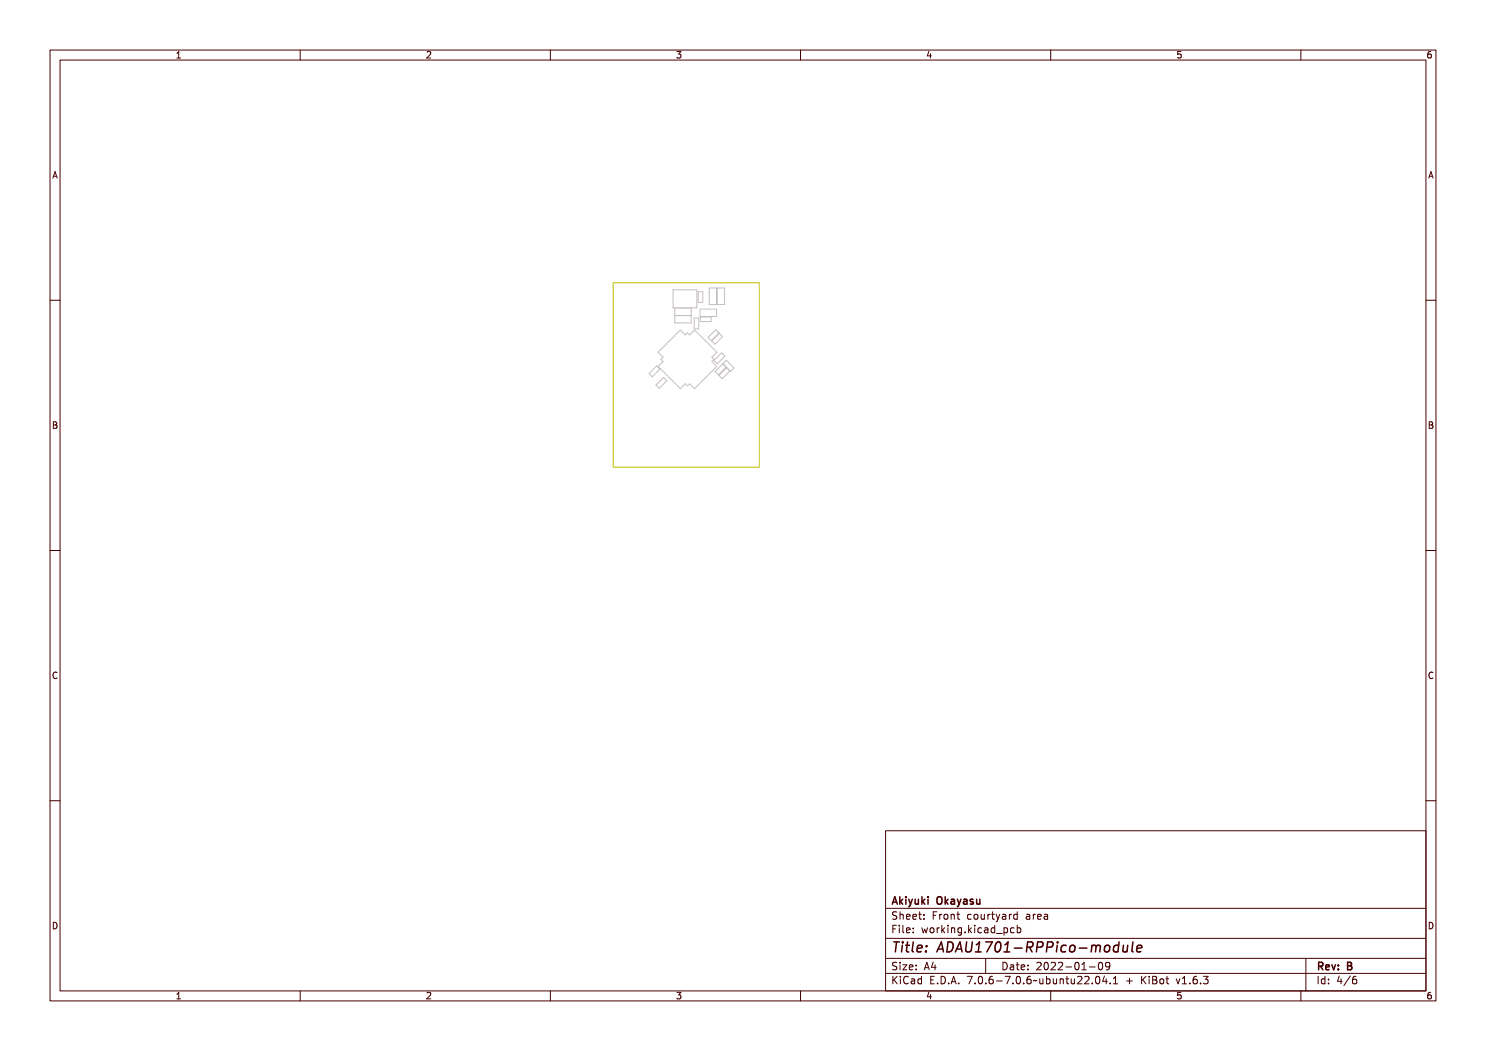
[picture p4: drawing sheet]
<svg xmlns="http://www.w3.org/2000/svg" width="297mm" height="210mm" viewBox="0 0 297 210" stroke-linecap="round" stroke-linejoin="round" font-family="sans-serif">
<g fill="none" stroke="#c2c2c2" stroke-width=".2">
<path d="M134.5 57.9h4.8v3.6h-4.8zM139.5 58.3h1v2.1h-1zM141.8 57.5h1.4v3.3h-1.4zM143.4 57.5h1.4v3.3h-1.4zM131.1 76.9l1.5-1.5 .7 .7-1.5 1.5zM131.2 73.1l.7 .7-1.5 1.5-.7-.7zM134.9 63.1h3.2M134.9 61.6h3.2v2.9h-3.2zM134.9 63h3.2M136 65.9l1 1 .4-.4 .4 .4 1-1 4.5 4.5-1 1 .4 .4-.4 .4 1 1-4.5 4.5-1-1-.4 .4-.4-.4-1 1-4.5-4.5 1-1-.4-.4 .4-.4-1-1zM138.7 63.6h1v2.1h-1zM139.9 61.8h3.3v1.4h-3.3z"/>
<path d="M140 63.3h2.1v1h-2.1zM142.7 72l1.5-1.5 .7 .7-1.5 1.5zM142.9 74.3l1.5-1.6 .7 .7-1.5 1.5zM143.1 65.9l.6 .6-1.5 1.6-.7-.7zM143.7 75l1.5-1.5 .7 .7-1.6 1.5zM143.8 66.6l.6 .6-1.5 1.6-.7-.7zM145.2 72l1.5 1.5-.7 .7-1.5-1.5z"/>
</g>
<path d="M122.6 56.5h29.2v36.8h-29.2z" fill="none" stroke="#c2c200" stroke-width=".2"/>
<g fill="none" stroke="#480000" stroke-width=".2">
<path d="M10 10h277v190h-277zM12 12h273v186h-273zM60 10v2M110 10v2M160 10v2M210 10v2M260 10v2M10 60h2M285 60h2M10 110h2M285 110h2M10 160h2"/>
<path d="M285 160h2M177 166h108v32h-108zM60 198v2M110 198v2M160 198v2M177 181.5h108M177 187.5h108M177 191.5h108M177 194.5h108M178.1 195.2h.2v.6l.6-.6h.3l-.6 .6 .6 .8h-.2l-.5-.7-.2 .2v.5h-.2zM178.2 185h.9v.2h-.7v.4h.6v.2h-.6v.7h-.2zM178.3 182.4l.5-.1h.2v.2a.31 .31 0 0 0-.5-.1 .31 .31 0 0 0 0 .5 .5 .5 0 0 1 .6 .6 .5 .5 0 0 1-.8 .2l-.1-.2a.34 .34 0 0 0 .4 .1 .34 .34 0 0 0 .1-.5 .47 .47 0 0 1-.5-.2 .47 .47 0 0 1 .1-.5z"/>
<path d="M178.3 192.5l.5-.1h.2v.2a.31 .31 0 0 0-.5-.1 .31 .31 0 0 0 0 .5 .5 .5 0 0 1 .6 .6 .5 .5 0 0 1-.8 .2l-.1-.2a.34 .34 0 0 0 .4 .1 .34 .34 0 0 0 .1-.5 .47 .47 0 0 1-.5-.2 .47 .47 0 0 1 .1-.5zM179.4 182.2h.2v.6a.35 .35 0 0 1 .4-.1 .35 .35 0 0 1 .2 .4v.6h-.2v-.8h-.4v.8h-.2zM179.5 185.4h.4v.9h.4v.2h-.9v-.2h.3v-.8h-.2zM179.5 192.8h.4v.9h.4v.1h-.9v-.1h.3v-.8h-.2zM179.5 195.6h.4v.9h.4v.1h-.9v-.1h.3v-.8h-.2zM179.7 184.9h.2v.3h-.2zM179.7 192.3h.2v.3h-.2zM179.7 195.1h.2v.3h-.2zM180.6 184.9h.4v1.3l.4 .1v.2l-.5-.2v-1.2h-.3zM180.6 192.8h.8l-.6 .9h.6v.1h-.8l.6-.9h-.6zM180.7 182.8l.1-.1a.49 .49 0 0 1 .5 0 .49 .49 0 0 1 .2 .5h-.8a.42 .42 0 0 0 .3 .4 .42 .42 0 0 0 .4-.1 .47 .47 0 0 1-.4 .3 .47 .47 0 0 1-.4-.3zM180.7 195.4a.4 .4 0 0 1 .4-.3 .4 .4 0 0 1 .4 .3 .56 .56 0 0 0-.8 .4 .56 .56 0 0 0 .5 .7l.3-.1a.43 .43 0 0 1-.5 .3 .43 .43 0 0 1-.4-.4v-.6z"/>
<path d="M180.8 182.9l.4-.1 .1 .3h-.6zM181.8 195.6l.3-.1a.43 .43 0 0 1 .5 .5v.6h-.1v-.1a.38 .38 0 0 1-.5 .2 .38 .38 0 0 1-.2-.5 .38 .38 0 0 1 .4-.2h.3a.35 .35 0 0 0-.3-.4 .35 .35 0 0 0-.4 .2zM181.9 182.8l.1-.1a.49 .49 0 0 1 .5 0 .49 .49 0 0 1 .2 .5h-.8a.42 .42 0 0 0 .3 .4 .42 .42 0 0 0 .5-.1 .47 .47 0 0 1-.5 .3 .47 .47 0 0 1-.4-.3zM181.9 185.5l.1-.1a.49 .49 0 0 1 .5 0 .49 .49 0 0 1 .2 .5h-.8a.42 .42 0 0 0 .3 .4 .42 .42 0 0 0 .5-.1 .47 .47 0 0 1-.5 .3 .47 .47 0 0 1-.4-.3zM181.9 192.9l.1-.1a.49 .49 0 0 1 .5 0 .49 .49 0 0 1 .2 .5h-.8a.42 .42 0 0 0 .3 .4 .42 .42 0 0 0 .5-.1 .47 .47 0 0 1-.5 .3 .47 .47 0 0 1-.4-.3zM182 196.2l.5-.1a.31 .31 0 0 1-.2 .4 .31 .31 0 0 1-.4-.1zM182 182.9l.4-.1 .1 .3h-.6zM182 185.6l.4-.1 .1 .3h-.6zM182 193l.4-.1 .1 .3h-.6zM183 195.7l.4-.2 .2 .2v-.6h.2v1.5h-.2v-.1a.42 .42 0 0 1-.5 .1 .42 .42 0 0 1-.2-.5zM183.2 195.8l.1-.1a.4 .4 0 0 1 .3 .4 .4 .4 0 0 1-.3 .4l-.2-.2zM183.2 182.3h.2v.4h.4v.1h-.4v.7l.4 .1v.1h-.4l-.1-.1-.1-.8h-.3v-.1h.3z"/>
<path d="M183.3 185.4h.2v.3h-.2zM183.3 186.2h.2v.3h-.2zM183.3 192.8h.2v.3h-.2zM183.3 193.6h.2v.2h-.2zM184.5 182.7h.2v.3h-.2zM184.5 183.5h.2v.2h-.2zM185.2 185.4h.2l.2 .8 .1-.5h.2l.2 .5 .1-.8h.2l-.2 1.1h-.2l-.2-.7-.2 .7h-.1zM185.4 195.2h.9v.2h-.7v.4h.6v.2h-.6v.5h.7v.1h-.9zM185.7 192.4h.2l.5 1.4h-.2l-.1-.3h-.5l-.1 .3h-.2zM185.8 192.6l.2 .7h-.4zM186.6 182.3h.9v.2h-.7v.4h.6v.2h-.6v.6h-.2zM186.8 185.6l.1-.1a.39 .39 0 0 1 .4 .4 .39 .39 0 0 1-.4 .4l-.1-.2z"/>
<path d="M186.9 196.4h.2v.2h-.2zM187.1 192.4h.2v.9h.2v.2h-.2v.3h-.2v-.3h-.6zM187.1 192.6v.7h-.4zM187.8 195.2a.76 .76 0 0 1 .9 .7 .76 .76 0 0 1-.9 .7zM188 195.4a.57 .57 0 0 1 .5 .5 .57 .57 0 0 1-.5 .6zM188 182.7h.2v.2v-.1a.29 .29 0 0 1 .3-.2 .29 .29 0 0 1 .3 .3 .37 .37 0 0 0-.5-.1 .37 .37 0 0 0-.1 .4v.5h-.2zM188 185.4h.2v.2v-.1a.29 .29 0 0 1 .3-.2 .29 .29 0 0 1 .3 .3 .37 .37 0 0 0-.5-.1 .37 .37 0 0 0-.1 .4v.6h-.2zM189.1 184.9h.1v.9l.5-.4h.2l-.4 .4 .5 .7h-.2l-.4-.6-.2 .1v.5h-.1zM189.2 182.9l.1-.1a.39 .39 0 0 1 .4 .4 .39 .39 0 0 1-.4 .4l-.1-.2zM189.3 196.4h.3v.2h-.3zM190.2 182.7h.2v.1a.35 .35 0 0 1 .4-.1 .35 .35 0 0 1 .3 .4v.6h-.2l-.1-.8h-.3l-.1 .8h-.2zM190.3 185.4h.4v.9h.4v.2h-.9v-.2h.4v-.8h-.3z"/>
<path d="M190.5 195.2h.3l.4 1.4h-.2l-.1-.3h-.5l-.1 .3h-.2zM190.6 184.9h.1v.3h-.1zM190.6 195.4l.2 .7h-.4zM191.4 185.4h.2v.1a.35 .35 0 0 1 .4-.1 .35 .35 0 0 1 .3 .4v.7h-.2l-.1-.9h-.3l-.1 .9h-.2zM191.7 182.3h.1v.4h.4v.1h-.4v.7l.4 .1v.1h-.4l-.1-.1v-.8h-.3v-.1h.3zM191.7 196.4h.3v.2h-.3zM192.7 185.5l.3-.2 .3 .2v-.1h.2v1a.53 .53 0 0 1-.8 .4v-.2a.36 .36 0 0 0 .4 .1 .36 .36 0 0 0 .2-.4l-.1 .1a.53 .53 0 0 1-.7-.3 .53 .53 0 0 1 .2-.6zM192.8 185.6l.1-.1a.39 .39 0 0 1 .4 .4 .39 .39 0 0 1-.4 .4l-.1-.2zM193.8 195.2h.9l-.5 1.4h-.2l.5-1.2h-.7zM194 182.8a.39 .39 0 0 1 .4-.2 .39 .39 0 0 1 .3 .3 .4 .4 0 0 0-.6 0 .4 .4 0 0 0 0 .6 .4 .4 0 0 0 .6 0 .45 .45 0 0 1-.6 .3 .45 .45 0 0 1-.3-.6zM194.1 186.2h.3v.3h-.3zM195.1 184.9h.2v.9l.4-.4h.3l-.5 .4 .5 .7h-.2l-.4-.6-.1 .1v.5h-.2z"/>
<path d="M195.2 182.9l.1-.1a.39 .39 0 0 1 .4 .4 .39 .39 0 0 1-.4 .4l-.1-.2zM195.3 196.4h.3v.2h-.3zM196.2 182.7h.2v.8l.2 .1 .3-.2v-.7h.2v1h-.2v-.1a.35 .35 0 0 1-.4 .2 .35 .35 0 0 1-.3-.5zM196.3 185.4h.5v.9h.3v.2h-.9v-.2h.4v-.8h-.3zM196.3 195.4a.57 .57 0 0 1 .7 0 .57 .57 0 0 1 .1 .8 .5 .5 0 0 1-.6 .5 .5 .5 0 0 1-.3-.8zM196.5 195.4a.61 .61 0 0 1 .4 1l-.1 .1a.61 .61 0 0 1-.4-1zM196.6 184.9h.2v.3h-.2zM197 191.5v3M197.6 185.5a.39 .39 0 0 1 .4-.2 .39 .39 0 0 1 .3 .3 .4 .4 0 0 0-.6 0 .4 .4 0 0 0 0 .6 .4 .4 0 0 0 .6 0 .45 .45 0 0 1-.6 .3 .45 .45 0 0 1-.3-.6zM197.6 182.7h.2v.2v-.1a.29 .29 0 0 1 .4-.2 .29 .29 0 0 1 .2 .3 .37 .37 0 0 0-.4-.1 .37 .37 0 0 0-.2 .4v.5h-.2zM197.7 196.4h.3v.2h-.3zM198.7 185.4l.2-.1a.43 .43 0 0 1 .6 .5v.7h-.2v-.2a.38 .38 0 0 1-.5 .2 .38 .38 0 0 1-.2-.5 .38 .38 0 0 1 .5-.2h.2a.35 .35 0 0 0-.3-.4 .35 .35 0 0 0-.3 .2z"/>
<path d="M198.7 195.4a.38 .38 0 0 1 .4-.3 .38 .38 0 0 1 .3 .3 .43 .43 0 0 0-.5 0 .43 .43 0 0 0-.1 .5 .46 .46 0 0 1 .7 .1 .46 .46 0 0 1-.2 .6 .46 .46 0 0 1-.7-.2zM198.8 186l.5-.1a.31 .31 0 0 1-.1 .4 .31 .31 0 0 1-.4-.1zM198.9 182.3h.2v.4h.4v.1h-.4v.7l.4 .1v.1h-.4l-.2-.1v-.8h-.3v-.1h.3zM199.8 182.7h.1l.4 .8 .3-.8h.2l-.3 .7a.68 .68 0 0 1-.7 .8l.4-.5zM199.9 185.5l.3-.2 .3 .2v-.6h.2v1.6h-.2v-.2a.42 .42 0 0 1-.5 .1 .42 .42 0 0 1-.2-.5zM200 196h.5v.2h-.5zM200 185.6l.1-.1a.39 .39 0 0 1 .4 .4 .39 .39 0 0 1-.4 .4l-.1-.2zM200.1 192.4a.76 .76 0 0 1 1 .7 .76 .76 0 0 1-1 .7zM200.3 192.6a.57 .57 0 0 1 .6 .5 .57 .57 0 0 1-.6 .6zM200.9 186.8l1.2 .1zM201 195.2h.9l-.5 1.4h-.2l.5-1.2h-.7zM201.1 182.7l.2-.1a.43 .43 0 0 1 .6 .5v.6h-.2v-.1a.38 .38 0 0 1-.5 .2 .38 .38 0 0 1-.2-.5 .38 .38 0 0 1 .5-.2h.2a.35 .35 0 0 0-.2-.4 .35 .35 0 0 0-.4 .2z"/>
<path d="M201.2 183.3l.5-.1a.31 .31 0 0 1-.1 .4 .31 .31 0 0 1-.4-.1zM201.4 192.8l.3-.1a.43 .43 0 0 1 .5 .5v.6h-.1v-.1a.38 .38 0 0 1-.5 .2 .38 .38 0 0 1-.2-.5 .38 .38 0 0 1 .4-.2h.3a.35 .35 0 0 0-.3-.4 .35 .35 0 0 0-.4 .2zM201.6 193.4l.5-.1a.31 .31 0 0 1-.2 .4 .31 .31 0 0 1-.4-.1zM202.2 185.4h.2v.1a.53 .53 0 0 1 .8 .3 .53 .53 0 0 1-.6 .7l-.2-.2v.6h-.2zM202.4 182.7h.2v.2l.1-.1a.29 .29 0 0 1 .3-.2 .29 .29 0 0 1 .2 .3 .37 .37 0 0 0-.4-.1 .37 .37 0 0 0-.2 .4v.5h-.2zM202.5 185.6l.1-.1a.4 .4 0 0 1 .4 .4 .4 .4 0 0 1-.4 .4l-.2-.2zM202.5 196.4h.3v.2h-.3zM202.8 192.4h.2v.4h.4v.1h-.4v.7l.4 .1v.1h-.4l-.2-.1v-.8h-.3v-.1h.3zM203.5 182.8l.3-.2 .3 .2v-.6h.2v1.5h-.2v-.1a.42 .42 0 0 1-.5 .1 .42 .42 0 0 1-.2-.5zM203.5 195.4a.57 .57 0 0 1 .8 0 .57 .57 0 0 1 0 .8 .5 .5 0 0 1-.6 .5 .5 .5 0 0 1-.3-.8zM203.6 185.5a.39 .39 0 0 1 .4-.2 .39 .39 0 0 1 .3 .3 .4 .4 0 0 0-.5 0 .4 .4 0 0 0 0 .6 .4 .4 0 0 0 .5 0 .45 .45 0 0 1-.6 .3 .45 .45 0 0 1-.2-.6zM203.6 182.9l.1-.1a.4 .4 0 0 1 .4 .4 .4 .4 0 0 1-.4 .4l-.1-.2z"/>
<path d="M203.7 195.4a.61 .61 0 0 1 .4 1l-.1 .1a.61 .61 0 0 1-.3-1zM203.9 192.9l.1-.1a.49 .49 0 0 1 .5 0 .49 .49 0 0 1 .2 .5h-.8a.42 .42 0 0 0 .3 .4 .42 .42 0 0 0 .5-.1 .47 .47 0 0 1-.5 .3 .47 .47 0 0 1-.4-.3zM204 193l.4-.1 .1 .3h-.6zM204.7 184.9h.1v.6a.53 .53 0 0 1 .8 .3 .53 .53 0 0 1-.6 .7l-.2-.2v.2h-.1zM204.9 185.6l.1-.1a.39 .39 0 0 1 .4 .4 .39 .39 0 0 1-.4 .4l-.1-.2zM204.9 196.4h.3v.2h-.3zM205.3 192.8h.2v.3h-.2zM205.3 193.6h.2v.2h-.2zM205.9 182.7l.3-.1a.43 .43 0 0 1 .5 .5v.6h-.2v-.1a.38 .38 0 0 1-.5 .2 .38 .38 0 0 1-.2-.5 .38 .38 0 0 1 .5-.2h.2a.35 .35 0 0 0-.2-.4 .35 .35 0 0 0-.4 .2zM205.9 195.4a.38 .38 0 0 1 .4-.3 .38 .38 0 0 1 .3 .3 .43 .43 0 0 0-.5 0 .43 .43 0 0 0-.1 .5 .46 .46 0 0 1 .7 .1 .46 .46 0 0 1-.2 .6 .46 .46 0 0 1-.6-.2zM206.1 183.3l.4-.1a.31 .31 0 0 1-.1 .4 .31 .31 0 0 1-.4-.1zM207 196l1-.1a.49 .49 0 0 1-.8 .1l-.2 .2z"/>
<path d="M207.2 182.7h.2v.2l.1-.1a.29 .29 0 0 1 .3-.2 .29 .29 0 0 1 .2 .3 .37 .37 0 0 0-.4-.1 .37 .37 0 0 0-.2 .4v.5h-.2zM207.4 192.5a.53 .53 0 0 1 .8 .1 .53 .53 0 0 1-.3 .7l-.3 .4h.7v.1h-.9l.3-.5a.4 .4 0 0 0 .3-.4 .4 .4 0 0 0-.3-.4l-.3 .2zM208.3 195.6h.1l.1 .8 .2 .1 .2-.2v-.7h.2v1h-.2v-.1a.35 .35 0 0 1-.4 .2 .35 .35 0 0 1-.2-.5zM208.3 182.8l.2-.1a.49 .49 0 0 1 .5 0 .49 .49 0 0 1 .2 .5h-.8a.42 .42 0 0 0 .3 .4 .42 .42 0 0 0 .4-.1 .47 .47 0 0 1-.4 .3 .47 .47 0 0 1-.4-.3zM208.5 182.9l.3-.1 .2 .3h-.6zM208.7 192.6a.57 .57 0 0 1 .7 0 .57 .57 0 0 1 .1 .8 .5 .5 0 0 1-.6 .5 .5 .5 0 0 1-.3-.8zM208.9 192.6a.61 .61 0 0 1 .3 1l-.1 .1a.61 .61 0 0 1-.3-1zM209.5 195.1h.2v.6a.53 .53 0 0 1 .7 .3 .53 .53 0 0 1-.6 .7l-.1-.2v.1h-.2zM209.5 182.7l.3-.1a.43 .43 0 0 1 .5 .5v.6h-.2v-.1a.38 .38 0 0 1-.5 .2 .38 .38 0 0 1-.2-.5 .38 .38 0 0 1 .5-.2h.2a.35 .35 0 0 0-.2-.4 .35 .35 0 0 0-.4 .2zM209.7 183.3l.4-.1a.31 .31 0 0 1-.1 .4 .31 .31 0 0 1-.4-.1zM209.7 195.8l.1-.1a.4 .4 0 0 1 .4 .4 .4 .4 0 0 1-.4 .4l-.1-.2zM209.8 192.5a.53 .53 0 0 1 .8 .1 .53 .53 0 0 1-.3 .7l-.3 .4h.7v.1h-.9l.3-.5a.4 .4 0 0 0 .3-.4 .4 .4 0 0 0-.3-.4l-.3 .2z"/>
<path d="M210 198v2M210.7 195.6h.2v.8l.2 .1 .2-.2v-.7h.2v1h-.2v-.1a.35 .35 0 0 1-.4 .2 .35 .35 0 0 1-.2-.5zM211 192.5a.53 .53 0 0 1 .8 .1 .53 .53 0 0 1-.3 .7l-.3 .4h.7v.1h-.9l.3-.5a.4 .4 0 0 0 .3-.4 .4 .4 0 0 0-.3-.4l-.3 .2zM211.9 195.6h.2v.1a.35 .35 0 0 1 .4-.1 .35 .35 0 0 1 .2 .4v.6h-.2v-.8h-.4v.8h-.2zM212.4 193.2h.5v.2h-.5zM213.3 195.2h.2v.4h.4v.1h-.4v.7l.4 .1v.1h-.4l-.2-.1v-.8h-.3v-.1h.3zM213.5 192.6a.57 .57 0 0 1 .7 0 .57 .57 0 0 1 .1 .8 .5 .5 0 0 1-.6 .5 .5 .5 0 0 1-.3-.8zM213.7 192.6a.61 .61 0 0 1 .3 1v.1a.61 .61 0 0 1-.4-1zM214.3 195.6h.2v.8l.2 .1 .2-.2v-.7h.2v1h-.2v-.1a.35 .35 0 0 1-.4 .2 .35 .35 0 0 1-.2-.5zM214.7 192.5l.5-.1v1.3h.3v.1h-.8v-.1h.3v-1.1h-.3zM215.5 195.3a.53 .53 0 0 1 .8 .1 .53 .53 0 0 1-.3 .7l-.3 .4h.6v.1h-.9l.4-.5a.4 .4 0 0 0 .3-.4 .4 .4 0 0 0-.3-.4l-.3 .2zM216 193.2h.5v.2h-.5z"/>
<path d="M216.7 195.3a.53 .53 0 0 1 .8 .1 .53 .53 0 0 1-.3 .7l-.3 .4h.6v.1h-.9l.4-.5a.4 .4 0 0 0 .3-.4 .4 .4 0 0 0-.3-.4l-.3 .2zM217.1 192.6a.57 .57 0 0 1 .7 0 .57 .57 0 0 1 .1 .8 .5 .5 0 0 1-.6 .5 .5 .5 0 0 1-.3-.8zM217.3 192.6a.61 .61 0 0 1 .3 1v.1a.61 .61 0 0 1-.4-1zM218.2 196.4h.2v.2h-.2zM218.3 192.5a.53 .53 0 0 1 .7 0 .53 .53 0 0 1 .1 .6 .6 .6 0 0 1-.2 .6 .6 .6 0 0 1-.6 .1v-.2a.43 .43 0 0 0 .5 0 .43 .43 0 0 0 .1-.4 .47 .47 0 0 1-.7 0 .47 .47 0 0 1 .1-.7zM219.2 195.4a.57 .57 0 0 1 .7 0 .57 .57 0 0 1 .1 .8 .5 .5 0 0 1-.7 .5 .5 .5 0 0 1-.3-.8zM219.4 195.4a.61 .61 0 0 1 .3 1l-.1 .1a.61 .61 0 0 1-.3-1zM219.7 192.4l.2-.1a.8 .8 0 0 1 .5 .7 .8 .8 0 0 1-.5 .8l-.2-.1M220.8 195.2h.2v.9h.2v.2h-.2v.3h-.2v-.3h-.6zM220.8 195.4v.7h-.4zM221.8 196.4h.2v.2h-.2zM221.8 192.9l-.3 .3h-.3l-.2-.3 .1-.5 .4-.1 .2 .1a.99 .99 0 0 1-.3 1.4h-.3"/>
<path d="M222.8 195.3l.5-.1v1.3h.3v.1h-.8v-.1h.3v-1.1h-.3zM225.4 195.5h.2v.4h.4v.2h-.4v.4h-.2v-.4h-.4v-.2h.4zM227.5 195.2h.2v.6l.6-.6h.2l-.6 .6 .6 .8h-.2l-.5-.7-.1 .2v.5h-.2zM228.8 195.6h.4v.9h.4v.1h-.9v-.1h.4v-.8h-.3zM229.1 195.1h.1v.3h-.1zM229.9 195.2h.4a.35 .35 0 0 1 .5 .2 .35 .35 0 0 1-.3 .5 .41 .41 0 0 1 .3 .5 .41 .41 0 0 1-.5 .2h-.4zM230.1 196h.2a.27 .27 0 0 1 .3 .2 .27 .27 0 0 1-.3 .3h-.2zM230.1 195.4h.2a.23 .23 0 0 1 .3 .2 .23 .23 0 0 1-.3 .2h-.2zM231.3 195.8l.1-.1a.39 .39 0 0 1 .4 .4 .39 .39 0 0 1-.4 .4l-.1-.2zM232.6 195.2h.1v.4h.4v.1h-.4l.1 .7 .3 .1v.1h-.3l-.2-.1v-.8h-.3v-.1h.3zM234.6 195.6h.2l.3 .9 .4-.9h.2l-.4 1h-.3zM236 195.3l.5-.1v1.3h.3v.1h-.8v-.1h.3v-1.1h-.3z"/>
<path d="M237.4 196.4h.3v.2h-.3zM238.4 195.4a.38 .38 0 0 1 .4-.3 .38 .38 0 0 1 .3 .3 .43 .43 0 0 0-.5 0 .43 .43 0 0 0-.1 .5 .46 .46 0 0 1 .7 .1 .46 .46 0 0 1-.2 .6 .46 .46 0 0 1-.7-.2zM239.8 196.4h.3v.2h-.3zM240.7 195.2a.46 .46 0 0 1 .6 0 .46 .46 0 0 1 .1 .6l-.1 .1a.47 .47 0 0 1 .2 .7 .47 .47 0 0 1-.7 0l-.1-.2a.35 .35 0 0 0 .5 .1 .35 .35 0 0 0 0-.5l-.3-.1v-.1a.29 .29 0 0 0 .4-.1 .29 .29 0 0 0-.1-.4 .29 .29 0 0 0-.4 .1h-.1zM260 198v2M261 191.5v6.5M263.2 195.2h.8v.2h-.3v1.1h.3v.1h-.8v-.1h.3v-1.1h-.3zM264.4 195.7l.3-.2 .3 .2v-.6h.2v1.5h-.2v-.1a.42 .42 0 0 1-.5 .1 .42 .42 0 0 1-.2-.5zM264.6 195.8l.1-.1a.4 .4 0 0 1 .3 .4 .4 .4 0 0 1-.3 .4l-.2-.2zM265.9 195.6h.2v.3h-.2zM265.9 196.4h.2v.2h-.2zM268.5 195.2h.2v.9h.2v.2h-.2v.3h-.2v-.3h-.6z"/>
<path d="M268.5 195.4v.7h-.4zM269.9 195.2h.2l-.8 1.6h-.2zM270.5 195.4a.38 .38 0 0 1 .4-.3 .38 .38 0 0 1 .3 .3 .43 .43 0 0 0-.5 0 .43 .43 0 0 0-.2 .5 .46 .46 0 0 1 .7 .1 .46 .46 0 0 1-.2 .6 .46 .46 0 0 1-.6-.2z"/>
<circle cx="187" cy="185.9" r=".53"/>
<circle cx="189.4" cy="183.2" r=".53"/>
<circle cx="195.4" cy="183.2" r=".53"/>
<circle cx="196.7" cy="195.9" r=".13"/>
<circle cx="199.1" cy="196.2" r=".32"/>
<circle cx="203.9" cy="195.9" r=".13"/>
<circle cx="206.3" cy="196.2" r=".32"/>
<circle cx="209" cy="193.1" r=".13"/>
<circle cx="213.8" cy="193.1" r=".13"/>
<circle cx="217.4" cy="193.1" r=".13"/>
<circle cx="218.6" cy="192.9" r=".32"/>
<circle cx="219.5" cy="195.9" r=".13"/>
<circle cx="231.5" cy="196.1" r=".53"/>
<circle cx="238.8" cy="196.2" r=".32"/>
<circle cx="270.9" cy="196.2" r=".32"/>
</g>
<g fill="none" stroke="#480000" stroke-width=".3">
<path d="M178.5 179.3h.2l.5 1.4h-.2l-.1-.3h-.6l-.1 .3h-.2zM178.6 179.5l.2 .7h-.4zM179.4 179.2h.2v.9l.5-.4h.2l-.4 .4 .5 .6h-.2l-.4-.5-.2 .1v.4h-.2zM180.7 179.7h.4v.9h.4v.1h-.9v-.1h.3v-.8h-.2zM180.9 179.2h.2v.3h-.2zM181.7 179.7h.2l.3 .8 .3-.8h.2l-.3 .7a.68 .68 0 0 1-.6 .8l.3-.5zM183 179.7h.2v.8l.2 .1 .2-.2 .1-.7h.1v1h-.1v-.1a.35 .35 0 0 1-.5 .2 .35 .35 0 0 1-.2-.5zM184.2 179.2h.2v.9l.5-.4h.2l-.4 .4 .5 .6h-.2l-.4-.5-.2 .1v.4h-.2zM185.5 179.7h.4v.9h.4v.1h-.9v-.1h.3v-.8h-.2zM185.7 179.2h.2v.3h-.2zM188 179.3a.53 .53 0 0 1 .6 .1 .53 .53 0 0 1 .1 .6 .54 .54 0 0 1-.5 .8 .54 .54 0 0 1-.5-.8zM188.1 179.5a.57 .57 0 0 1 .4 .9l-.1 .2a.56 .56 0 0 1-.4-.9z"/>
<path d="M189.1 179.2h.1v.9l.5-.4h.2l-.4 .4 .5 .6h-.2l-.4-.5-.2 .1v.4h-.1zM190.2 179.7l.3-.1a.43 .43 0 0 1 .6 .5v.6h-.2v-.1a.38 .38 0 0 1-.5 .2 .38 .38 0 0 1-.2-.5 .38 .38 0 0 1 .4-.2h.3a.35 .35 0 0 0-.3-.4 .35 .35 0 0 0-.4 .2zM191.3 179.7h.2l.4 .8 .3-.8h.2l-.3 .7a.68 .68 0 0 1-.7 .8l.4-.5zM192.6 179.7l.3-.1a.43 .43 0 0 1 .6 .5v.6h-.2v-.1a.38 .38 0 0 1-.5 .2 .38 .38 0 0 1-.2-.5 .38 .38 0 0 1 .4-.2h.3a.35 .35 0 0 0-.3-.4 .35 .35 0 0 0-.4 .2zM194 179.7l.4-.1 .2 .1-.1 .1a.25 .25 0 0 0-.3 0 .25 .25 0 0 0-.1 .2 .38 .38 0 0 1 .5 .3 .38 .38 0 0 1-.4 .5l-.4-.1v-.2a.31 .31 0 0 0 .4 .1 .31 .31 0 0 0 .2-.3 .42 .42 0 0 1-.4-.1 .42 .42 0 0 1 0-.5zM195 179.7h.2v.8l.2 .1 .3-.2v-.7h.2v1h-.2v-.1a.35 .35 0 0 1-.5 .2 .35 .35 0 0 1-.2-.5zM178.1 188.4h1.4v.2h-.6v1.7h-.2v-1.7h-.6zM179.9 188.8h.7v1.3h.4v.2h-1.2v-.2h.5v-1.1h-.4zM180.3 188.3h.3v.3h-.3zM181.8 188.4h.2v.4h.6v.2h-.6v1l.6 .1v.2a.55 .55 0 0 1-.8-.5v-.8h-.4v-.2h.4zM183 188.3h.6l.1 1.6 .1 .2h.4v.2a.54 .54 0 0 1-.8-.5v-1.4h-.4zM184.8 189a.65 .65 0 0 1 .8-.1 .65 .65 0 0 1 .3 .7h-1.1a.56 .56 0 0 0 .4 .5 .56 .56 0 0 0 .6-.1v.2a.81 .81 0 0 1-1.1-.1 .81 .81 0 0 1 .1-1.1z"/>
<path d="M185 189.1l.4-.1 .2 .4h-.8zM186.7 188.9h.3v.4h-.3zM186.7 189.9h.3v.4h-.3zM189.9 188.4h.3l.6 1.9h-.3l-.1-.5h-.7l-.1 .5h-.3zM190 188.6l.3 1h-.5zM190.4 180.3l.5-.1a.31 .31 0 0 1-.1 .4 .31 .31 0 0 1-.4-.1zM191 188.4a1.01 1.01 0 0 1 1.3 .9 1.01 1.01 0 0 1-1.3 1zM191.3 188.6a.67 .67 0 0 1 .7 .2 .67 .67 0 0 1 0 .8l-.2 .4-.5 .1zM192.8 180.3l.5-.1a.31 .31 0 0 1-.1 .4 .31 .31 0 0 1-.4-.1zM193.1 188.4h.3l.6 1.9h-.3l-.1-.5h-.7l-.1 .5h-.3zM193.2 188.6l.3 1h-.5zM194.2 188.4h.3v1.3a.36 .36 0 0 0 .3 .4 .36 .36 0 0 0 .4-.4v-1.3h.3v1.2a.63 .63 0 0 1-.7 .7 .63 .63 0 0 1-.6-.7z"/>
<path d="M196 188.5l.7-.1v1.7h.4v.2h-1.1v-.2h.4v-1.5l-.4 .1zM197.4 188.4h1.3l-.7 1.9h-.3l.7-1.7h-1zM199.3 188.4a.7 .7 0 0 1 .8 .1 .7 .7 0 0 1 .2 .8 .67 .67 0 0 1-.2 .9 .67 .67 0 0 1-.9-.1l-.2-1.1zM199.5 188.6a.52 .52 0 0 1 .5 .7v.3a.39 .39 0 0 1-.3 .5 .39 .39 0 0 1-.4-.5v-.7zM200.8 188.5l.7-.1v1.7h.4v.2h-1.1v-.2h.4v-1.5l-.4 .1zM202.5 189.5h.7v.2h-.7zM203.9 188.4h.5a.53 .53 0 0 1 .6 .3 .53 .53 0 0 1-.3 .7l.6 .9h-.3l-.3-.7-.3-.1h-.3v.8h-.2zM204.1 188.6h.3a.35 .35 0 0 1 .4 .3 .35 .35 0 0 1-.4 .4h-.3zM205.5 188.4h.6a.63 .63 0 0 1 .6 .7 .63 .63 0 0 1-.9 .4v.8h-.3zM205.8 188.6h.3a.37 .37 0 0 1 .4 .3 .37 .37 0 0 1-.4 .4h-.3zM207.1 188.4h.6a.63 .63 0 0 1 .6 .7 .63 .63 0 0 1-.9 .4v.8h-.3zM207.4 188.6h.3a.37 .37 0 0 1 .4 .3 .37 .37 0 0 1-.4 .4h-.3z"/>
<path d="M208.8 188.8h.6v1.3h.5v.2h-1.2v-.2h.5v-1.1h-.4zM209.2 188.3h.2v.3h-.2zM210.5 189l.7-.2 .3 .1v.3a.53 .53 0 0 0-.8 0 .53 .53 0 0 0 0 .7 .53 .53 0 0 0 .8 .1v.2a.77 .77 0 0 1-1.1-.2 .77 .77 0 0 1 .1-1zM212.2 189.2l.1-.2a.53 .53 0 0 1 .6 .6 .53 .53 0 0 1-.6 .5l-.2-.3zM213.8 189.5h.6v.2h-.6zM215 188.8h.3v.2a.29 .29 0 0 1 .2-.2 .29 .29 0 0 1 .3 .2 .32 .32 0 0 1 .4-.2 .32 .32 0 0 1 .2 .4v1.1h-.2v-1.1l-.2-.2-.2 .2v1.1h-.2v-1.1l-.2-.2-.1 .2v1.1h-.3zM217 189.2l.1-.2a.53 .53 0 0 1 .6 .6 .53 .53 0 0 1-.6 .5l-.1-.3zM218.4 189l.4-.2 .4 .2v-.7h.3v2h-.3v-.2a.56 .56 0 0 1-.7 .2 .56 .56 0 0 1-.2-.7zM218.6 189.2l.1-.2a.53 .53 0 0 1 .5 .6 .53 .53 0 0 1-.5 .5l-.2-.3zM220 188.8h.2v1.1l.3 .2 .3-.2v-1.1h.3v1.5h-.3v-.2a.47 .47 0 0 1-.5 .2 .47 .47 0 0 1-.3-.6zM221.5 188.3h.7v1.6l.1 .2h.4v.2a.54 .54 0 0 1-.8-.5v-1.4h-.4zM223.3 189a.65 .65 0 0 1 .8-.1 .65 .65 0 0 1 .3 .7h-1.1a.56 .56 0 0 0 .4 .5 .56 .56 0 0 0 .6-.1v.2a.81 .81 0 0 1-1.1-.1 .81 .81 0 0 1 .1-1.1z"/>
<path d="M223.5 189.1l.4-.1 .2 .4h-.8zM225.4 188.9l-.2 1.3M226.4 188.2l-.2 1.7 .3 .3M227.2 189.5l1-.1-.1-.4h-.7l-.2 .9 .2 .3 .6-.1M263.1 192.4a.73 .73 0 0 1 .9 .2v.3l-.3 .3 .5 .6h-.2l-.3-.4-.2-.2h-.2v.6h-.2zM263.3 192.6h.2a.26 .26 0 0 1 .3 .2 .26 .26 0 0 1-.2 .3h-.3zM264.5 192.9l.1-.1a.49 .49 0 0 1 .5 0 .49 .49 0 0 1 .2 .5h-.8a.42 .42 0 0 0 .3 .4 .42 .42 0 0 0 .4-.1 .47 .47 0 0 1-.4 .3 .47 .47 0 0 1-.4-.3zM264.6 193l.3-.1 .2 .3h-.6zM265.5 192.8h.2l.3 .9 .3-.9h.2l-.4 1h-.2zM267.1 192.8h.2v.3h-.2zM267.1 193.6h.2v.2h-.2zM269.2 192.4h.4a.35 .35 0 0 1 .5 .2 .35 .35 0 0 1-.3 .5 .41 .41 0 0 1 .3 .5 .41 .41 0 0 1-.5 .2h-.4z"/>
<path d="M269.4 193.2h.2a.27 .27 0 0 1 .3 .2 .27 .27 0 0 1-.3 .3h-.2zM269.4 192.6h.2a.23 .23 0 0 1 .3 .2 .23 .23 0 0 1-.3 .2h-.2z"/>
<circle cx="199.7" cy="189.3" r=".17"/>
<circle cx="212.5" cy="189.5" r=".72"/>
<circle cx="217.3" cy="189.5" r=".72"/>
</g>
<text font-size="2.7" fill="#480000" x="178" y="190.3">Title: ADAU1701-RPPico-module</text>
<g font-size="2" fill="#480000">
<text x="178" y="180.7">Akiyuki Okayasu</text>
<text x="178" y="183.7">Sheet: Front courtyard area</text>
<text x="178" y="186.5">File: working.kicad_pcb</text>
<text x="178" y="193.9">Size: A4</text>
<text x="178" y="196.6">KiCad E.D.A. 7.0.6-7.0.6~ubuntu22.04.1 + KiBot v1.6.3</text>
<text x="200" y="193.9">Date: 2022-01-09</text>
<text x="263" y="196.6">Id: 4/6</text>
<text x="263" y="193.9">Rev: B</text>
</g>
<g font-size="1.7" fill="#480000">
<text x="35" y="11.7">1</text>
<text x="85" y="11.7">2</text>
<text x="135" y="11.7">3</text>
<text x="185" y="11.7">4</text>
<text x="235" y="11.7">5</text>
<text x="285" y="11.7">6</text>
<text x="10.5" y="35.7">A</text>
<text x="285.5" y="35.7">A</text>
<text x="10.5" y="85.6">B</text>
<text x="285.5" y="85.6">B</text>
<text x="10.5" y="135.7">C</text>
<text x="285.5" y="135.7">C</text>
<text x="10.5" y="185.6">D</text>
<text x="285.5" y="185.6">D</text>
<text x="35" y="199.7">1</text>
<text x="85" y="199.7">2</text>
<text x="135" y="199.7">3</text>
<text x="185" y="199.7">4</text>
<text x="235" y="199.7">5</text>
<text x="285" y="199.7">6</text>
</g>
</svg>
